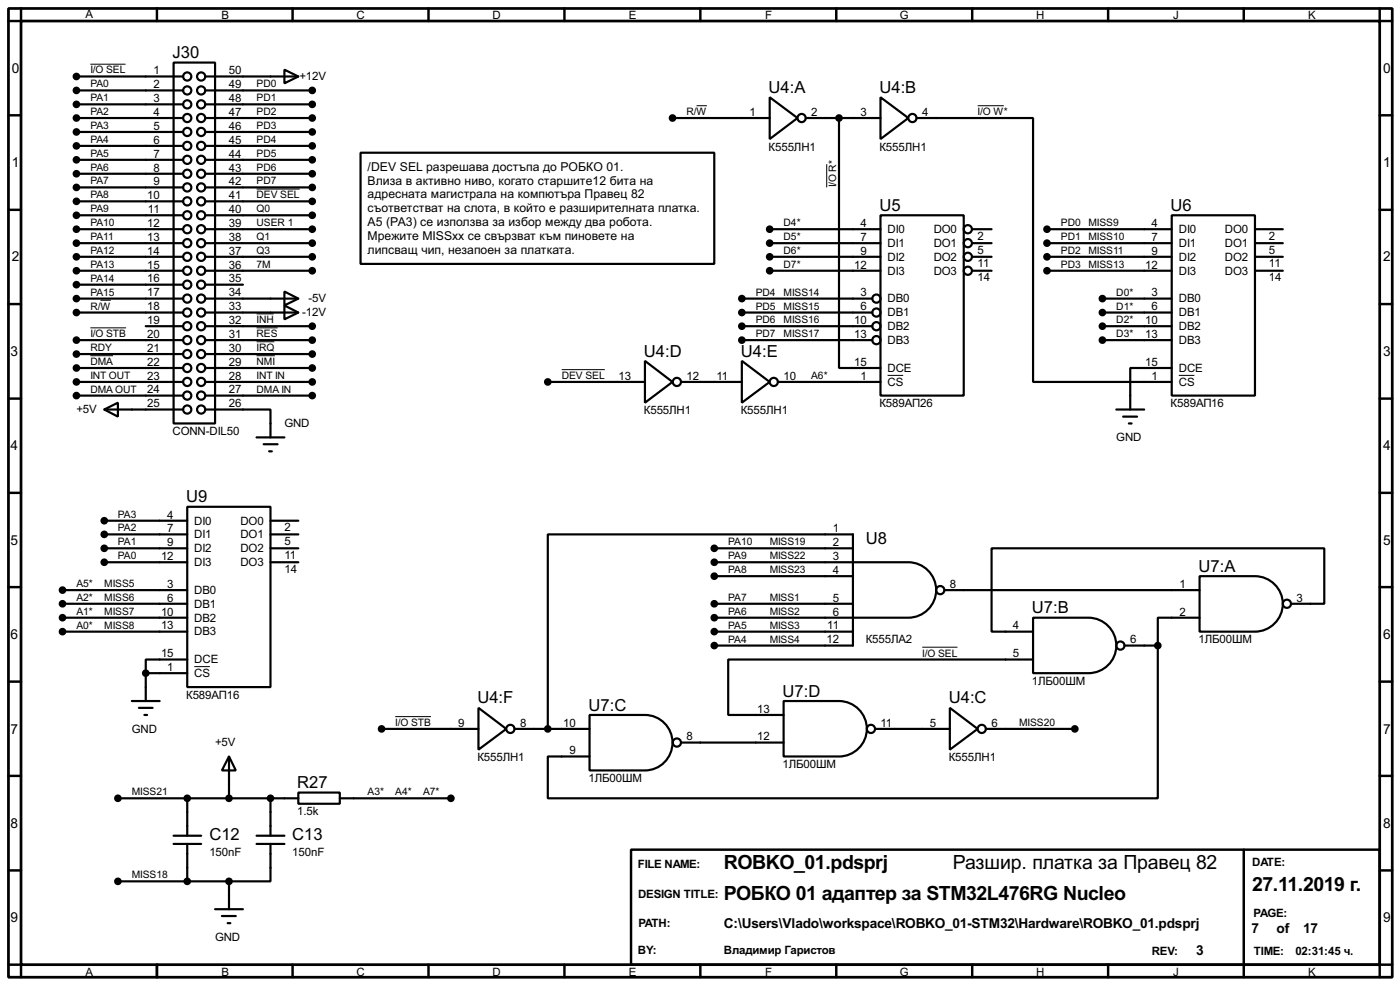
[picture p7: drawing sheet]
<svg xmlns="http://www.w3.org/2000/svg" width="256mm" height="180mm" viewBox="0 0 256 180" stroke-linecap="round" stroke-linejoin="round" font-family="sans-serif">
<path d="M1.6 1.6h253.5v177.3h-253.5zM3.9 3.9h248.9v172.7h-248.9z" fill="none" stroke="#000" stroke-width=".5"/>
<g fill="none" stroke="#000" stroke-width=".45">
<path d="M3.9 1.6v2.3h-2.3M28.8 1.6v2.3M53.6 1.6v2.3M78.5 1.6v2.3M103.4 1.6v2.3M128.3 1.6v2.3M153.2 1.6v2.3M178.1 1.6v2.3M203 1.6v2.3M227.9 1.6v2.3M252.8 1.6v2.3h2.3M1.6 21.1h2.3"/>
<path d="M1.6 38.4h2.3M252.8 21.1h2.3M252.8 38.4h2.3M1.6 55.7h2.3M252.8 55.7h2.3M1.6 73h2.3M252.8 73h2.3M1.6 90.2h2.3M252.8 90.2h2.3M1.6 107.5h2.3M252.8 107.5h2.3M1.6 124.8h2.3"/>
<path d="M252.8 124.8h2.3M1.6 142h2.3M1.6 159.3h2.3M115.6 155.5h137.2v21.1h-137.2zM227.9 155.5v23.4M252.8 142h2.3M252.8 159.3h2.3M1.6 176.6h2.3v2.3M28.8 176.6v2.3M53.6 176.6v2.3M78.5 176.6v2.3M103.4 176.6v2.3"/>
<path d="M128.3 176.6v2.3M153.2 176.6v2.3M178.1 176.6v2.3M203 176.6v2.3M255.1 176.6h-2.3v2.3"/>
</g>
<g fill="none" stroke="#000" stroke-width=".4">
<path d="M14 14h19.6M14 16.6h19.6M14 19.1h19.6M31.8 11.5h7.6v66h-7.6zM37.6 14h17.1M37.6 16.6h19.6M37.6 19.1h19.6M52.1 12.8l2.6 1.2-2.6 1.3zM141 17.8l5.1 3.8-5.1 3.9zM161.3 17.8l5.1 3.8-5.1 3.9zM14 21.6h19.6M14 24.2h19.6"/>
<path d="M14 26.7h19.6M14 29.3h19.6M14 31.8h19.6M14 34.3h19.6M14 36.9h19.6M14 39.4h19.6M37.6 21.6h19.6M37.6 24.2h19.6M37.6 26.7h19.6M37.6 29.3h19.6M37.6 31.8h19.6M37.6 34.3h19.6"/>
<path d="M37.6 36.9h19.6M37.6 39.4h19.6M66.1 28h64.8v20.3h-64.8zM123.2 21.6h17.8M147.6 21.6h13.7M153.7 21.6v45.8h7.6M161.3 39.4h15.3v33h-15.3zM167.9 21.6h21.4v48.3h25.4M214.7 39.4h15.2v33h-15.2zM14 42h19.6M14 44.5h19.6M14 47h19.6"/>
<path d="M14 49.6h19.6M14 52.1h19.6M14 54.7h19.6M14 57.2h19.6M26.7 59.7h6.9M37.6 42h19.6M37.6 44.5h19.6M37.6 47h19.6M37.6 49.6h19.6M37.6 52.1h6.9M37.6 54.7h17.1M37.6 57.2h17.1"/>
<path d="M37.6 59.7h19.6M52.1 55.9l2.6 1.3-2.6 1.3zM52.1 53.4l2.6 1.3-2.6 1.2zM135.9 54.7h23.9M135.9 57.2h23.9M135.9 59.7h23.9M141 42h20.3M141 44.5h20.3M141 47h20.3M141 49.6h20.3M178.1 42h3.6M178.1 44.5h3.6"/>
<path d="M178.1 47h3.6M178.1 49.6h3.6M191.8 42h22.9M191.8 44.5h22.9M191.8 47h22.9M191.8 49.6h22.9M202 54.7h12.7M202 57.2h12.7M202 59.7h12.7M229.9 42h5.1M229.9 44.5h5.1M229.9 47h5.1"/>
<path d="M229.9 49.6h5.1M14 62.3h19.6M14 64.8h19.6M14 67.4h19.6M14 69.9h19.6M14 72.4h19.6M19.1 75l2.5-1.3v2.6zM19.1 75h14.5M37.6 75h12v5.1M37.6 62.3h19.6M37.6 64.8h19.6M37.6 67.4h19.6"/>
<path d="M37.6 69.9h19.6M37.6 72.4h19.6M100.4 69.9h17.8M118.2 66.1l5 3.8-5 3.8zM124.8 69.9h11.1M135.9 66.1l5.1 3.8-5.1 3.8zM135.9 62.3h23.9M142.5 69.9h18.8M202 62.3h12.7M204.5 75h5.1M205.8 76.3h2.5M206.8 77.5h.5"/>
<path d="M214.7 67.4h-7.6v7.6M19.1 95.3h15.2M19.1 97.8h15.2M34.3 92.8h15.3v33h-15.3zM47 80.1h5.1M48.3 81.3h2.6M49.3 82.6h.5M49.6 95.3h5.1M49.6 97.8h5.1M11.5 108h22.8M11.5 110.5h22.8M11.5 113.1h22.8"/>
<path d="M11.5 115.6h22.8M19.1 100.4h15.2M19.1 102.9h15.2M49.6 100.4h5.1M49.6 102.9h5.1M130.9 102.9h25.4v-5.1h-55.9v35.6M130.9 113.1h25.4v5.1h-25.4M130.9 100.4h25.4M130.9 105.5h25.4M130.9 110.5h25.4M130.9 115.6h25.4M156.3 102.9h10.1a5.1 5.1 0 0 1 5.1 5.1 5.1 5.1 0 0 1-5.1 5.1h-10.1z"/>
<path d="M173 108h46.8M189.3 113.1h10.1a5.1 5.1 0 0 1 5.1 5 5.1 5.1 0 0 1-5.1 5.1h-10.1zM206 118.2h6.1M212.1 118.2v27.9h-111.7v-7.6h7.6M219.8 105.5h10.1a5.1 5.1 0 0 1 5.1 5 5.1 5.1 0 0 1-5.1 5.1h-10.1zM219.8 113.1h-7.7v5.1M236.5 110.5h6.1v-10.1h-60.9v15.2h7.6M24.2 128.3h5.1M25.5 129.6h2.5M26.5 130.9h.5M26.7 123.2h7.6M26.7 123.2v5.1"/>
<path d="M34.3 120.7h-7.6v2.5M42 138.5l1.2 2.5h-2.5zM42 138.5v7.6M69.9 133.4h17.8M87.7 129.6l5.1 3.8-5.1 3.8zM94.3 133.4h13.7M108 130.9h10.2a5.1 5.1 0 0 1 5 5 5.1 5.1 0 0 1-5 5.1h-10.2zM124.8 135.9h18.8M143.6 128.3h10.1a5.1 5.1 0 0 1 5.1 5.1 5.1 5.1 0 0 1-5.1 5.1h-10.1zM160.3 133.4h13.7M174 129.6l5.1 3.8-5.1 3.8zM180.6 133.4h16.3"/>
<path d="M189.3 120.7h-55.9v10.2h10.2M21.6 146.1h33.1M31.8 154.5h5.1M31.8 153h5.1M34.3 146.1v6.9M34.3 154.5v6.8M47 154.5h5.1M47 153h5.1M49.6 154.5v6.8h-7.6M49.6 146.1v6.9M54.7 145.1h7.6v2h-7.6zM62.3 146.1h20.3"/>
<path d="M21.6 161.3h20.4M39.4 166.4h5.1M40.7 167.7h2.5M41.7 169h.5M42 161.3v5.1"/>
<circle cx="34.3" cy="19.1" r=".75"/>
<circle cx="34.3" cy="14" r=".75"/>
<circle cx="34.3" cy="16.6" r=".75"/>
<circle cx="36.8" cy="16.6" r=".75"/>
<circle cx="36.8" cy="19.1" r=".75"/>
<circle cx="36.8" cy="14" r=".75"/>
<circle cx="34.3" cy="29.3" r=".75"/>
<circle cx="34.3" cy="31.8" r=".75"/>
<circle cx="34.3" cy="39.4" r=".75"/>
<circle cx="34.3" cy="26.7" r=".75"/>
<circle cx="34.3" cy="34.3" r=".75"/>
<circle cx="34.3" cy="36.9" r=".75"/>
<circle cx="34.3" cy="24.2" r=".75"/>
<circle cx="34.3" cy="21.6" r=".75"/>
<circle cx="36.8" cy="29.3" r=".75"/>
<circle cx="36.8" cy="26.7" r=".75"/>
<circle cx="36.8" cy="31.8" r=".75"/>
<circle cx="36.8" cy="34.3" r=".75"/>
<circle cx="36.8" cy="36.9" r=".75"/>
<circle cx="36.8" cy="39.4" r=".75"/>
<circle cx="36.8" cy="24.2" r=".75"/>
<circle cx="36.8" cy="21.6" r=".75"/>
<circle cx="146.8" cy="21.6" r=".75"/>
<circle cx="167.1" cy="21.6" r=".75"/>
<circle cx="34.3" cy="54.7" r=".75"/>
<circle cx="34.3" cy="52.1" r=".75"/>
<circle cx="34.3" cy="57.2" r=".75"/>
<circle cx="34.3" cy="59.7" r=".75"/>
<circle cx="34.3" cy="49.6" r=".75"/>
<circle cx="34.3" cy="47" r=".75"/>
<circle cx="34.3" cy="42" r=".75"/>
<circle cx="34.3" cy="44.5" r=".75"/>
<circle cx="36.8" cy="52.1" r=".75"/>
<circle cx="36.8" cy="57.2" r=".75"/>
<circle cx="36.8" cy="59.7" r=".75"/>
<circle cx="36.8" cy="54.7" r=".75"/>
<circle cx="36.8" cy="42" r=".75"/>
<circle cx="36.8" cy="49.6" r=".75"/>
<circle cx="36.8" cy="44.5" r=".75"/>
<circle cx="36.8" cy="47" r=".75"/>
<circle cx="160.5" cy="59.7" r=".75"/>
<circle cx="160.5" cy="54.7" r=".75"/>
<circle cx="160.5" cy="57.2" r=".75"/>
<circle cx="177.3" cy="49.6" r=".75"/>
<circle cx="177.3" cy="42" r=".75"/>
<circle cx="177.3" cy="47" r=".75"/>
<circle cx="177.3" cy="44.5" r=".75"/>
<circle cx="34.3" cy="72.4" r=".75"/>
<circle cx="34.3" cy="75" r=".75"/>
<circle cx="34.3" cy="67.4" r=".75"/>
<circle cx="34.3" cy="69.9" r=".75"/>
<circle cx="34.3" cy="64.8" r=".75"/>
<circle cx="34.3" cy="62.3" r=".75"/>
<circle cx="36.8" cy="67.4" r=".75"/>
<circle cx="36.8" cy="72.4" r=".75"/>
<circle cx="36.8" cy="62.3" r=".75"/>
<circle cx="36.8" cy="64.8" r=".75"/>
<circle cx="36.8" cy="69.9" r=".75"/>
<circle cx="36.8" cy="75" r=".75"/>
<circle cx="124" cy="69.9" r=".75"/>
<circle cx="141.7" cy="69.9" r=".75"/>
<circle cx="160.5" cy="62.3" r=".75"/>
<circle cx="172.2" cy="108" r=".75"/>
<circle cx="205.2" cy="118.2" r=".75"/>
<circle cx="235.7" cy="110.5" r=".75"/>
<circle cx="93.5" cy="133.4" r=".75"/>
<circle cx="124" cy="135.9" r=".75"/>
<circle cx="159.5" cy="133.4" r=".75"/>
<circle cx="179.8" cy="133.4" r=".75"/>
</g>
<g fill="none" stroke="#000" stroke-width=".18">
<path d="M16.6 11.8h6.4M127.6 19.4h1.9M179.1 19.4h4.8M47 34.6h7.9M151.5 30.1v4.2M18.4 55h1.9M47 57.5h3.2M16.6 60h6.5M16.6 65.1h4.1M47 60h3.9M47 65.1h3.4M47 62.6h3.3"/>
<path d="M102.9 67.7h7.9M162.6 68.7h2.9M216 68.7h2.8M169 118.5h6.4M35.6 122h2.9M72.4 131.2h6.6"/>
</g>
<g fill="#000" stroke="#000" stroke-width=".4">
<circle cx="14" cy="19.1" r=".5"/>
<circle cx="14" cy="14" r=".5"/>
<circle cx="14" cy="16.6" r=".5"/>
<circle cx="57.2" cy="16.6" r=".5"/>
<circle cx="57.2" cy="19.1" r=".5"/>
<circle cx="14" cy="21.6" r=".5"/>
<circle cx="14" cy="24.2" r=".5"/>
<circle cx="14" cy="36.9" r=".5"/>
<circle cx="14" cy="29.3" r=".5"/>
<circle cx="14" cy="26.7" r=".5"/>
<circle cx="14" cy="31.8" r=".5"/>
<circle cx="14" cy="39.4" r=".5"/>
<circle cx="14" cy="34.3" r=".5"/>
<circle cx="57.2" cy="24.2" r=".5"/>
<circle cx="57.2" cy="21.6" r=".5"/>
<circle cx="57.2" cy="29.3" r=".5"/>
<circle cx="57.2" cy="31.8" r=".5"/>
<circle cx="57.2" cy="36.9" r=".5"/>
<circle cx="57.2" cy="26.7" r=".5"/>
<circle cx="57.2" cy="39.4" r=".5"/>
<circle cx="57.2" cy="34.3" r=".5"/>
<circle cx="123.2" cy="21.6" r=".5"/>
<circle cx="153.7" cy="21.6" r=".5"/>
<circle cx="14" cy="57.2" r=".5"/>
<circle cx="14" cy="49.6" r=".5"/>
<circle cx="14" cy="47" r=".5"/>
<circle cx="14" cy="52.1" r=".5"/>
<circle cx="14" cy="54.7" r=".5"/>
<circle cx="14" cy="42" r=".5"/>
<circle cx="14" cy="44.5" r=".5"/>
<circle cx="57.2" cy="44.5" r=".5"/>
<circle cx="57.2" cy="49.6" r=".5"/>
<circle cx="57.2" cy="47" r=".5"/>
<circle cx="57.2" cy="59.7" r=".5"/>
<circle cx="57.2" cy="42" r=".5"/>
<circle cx="135.9" cy="57.2" r=".5"/>
<circle cx="135.9" cy="54.7" r=".5"/>
<circle cx="135.9" cy="59.7" r=".5"/>
<circle cx="141" cy="42" r=".5"/>
<circle cx="141" cy="44.5" r=".5"/>
<circle cx="141" cy="49.6" r=".5"/>
<circle cx="141" cy="47" r=".5"/>
<circle cx="191.8" cy="42" r=".5"/>
<circle cx="191.8" cy="44.5" r=".5"/>
<circle cx="191.8" cy="47" r=".5"/>
<circle cx="191.8" cy="49.6" r=".5"/>
<circle cx="201.9" cy="54.7" r=".5"/>
<circle cx="201.9" cy="59.7" r=".5"/>
<circle cx="201.9" cy="57.2" r=".5"/>
<circle cx="14" cy="62.3" r=".5"/>
<circle cx="14" cy="67.4" r=".5"/>
<circle cx="14" cy="69.9" r=".5"/>
<circle cx="14" cy="64.8" r=".5"/>
<circle cx="14" cy="72.4" r=".5"/>
<circle cx="57.2" cy="64.8" r=".5"/>
<circle cx="57.2" cy="67.4" r=".5"/>
<circle cx="57.2" cy="69.9" r=".5"/>
<circle cx="57.2" cy="62.3" r=".5"/>
<circle cx="57.2" cy="72.4" r=".5"/>
<circle cx="100.3" cy="69.9" r=".5"/>
<circle cx="135.9" cy="62.3" r=".5"/>
<circle cx="201.9" cy="62.3" r=".5"/>
<circle cx="19.1" cy="95.3" r=".5"/>
<circle cx="19.1" cy="97.8" r=".5"/>
<circle cx="11.4" cy="115.6" r=".5"/>
<circle cx="11.4" cy="110.5" r=".5"/>
<circle cx="11.4" cy="113.1" r=".5"/>
<circle cx="11.4" cy="108" r=".5"/>
<circle cx="19.1" cy="102.9" r=".5"/>
<circle cx="19.1" cy="100.4" r=".5"/>
<circle cx="130.8" cy="115.6" r=".5"/>
<circle cx="130.8" cy="118.2" r=".5"/>
<circle cx="130.8" cy="102.9" r=".5"/>
<circle cx="130.8" cy="110.5" r=".5"/>
<circle cx="130.8" cy="113.1" r=".5"/>
<circle cx="130.8" cy="105.5" r=".5"/>
<circle cx="130.8" cy="100.4" r=".5"/>
<circle cx="212.1" cy="118.2" r=".5"/>
<circle cx="26.7" cy="123.2" r=".5"/>
<circle cx="69.9" cy="133.4" r=".5"/>
<circle cx="100.3" cy="133.4" r=".5"/>
<circle cx="196.9" cy="133.4" r=".5"/>
<circle cx="21.6" cy="146.1" r=".5"/>
<circle cx="34.3" cy="146.1" r=".5"/>
<circle cx="41.9" cy="146.1" r=".5"/>
<circle cx="49.5" cy="146.1" r=".5"/>
<circle cx="82.6" cy="146.1" r=".5"/>
<circle cx="21.6" cy="161.3" r=".5"/>
<circle cx="34.3" cy="161.3" r=".5"/>
<circle cx="41.9" cy="161.3" r=".5"/>
</g>
<g font-size="4">
<text x="132.6" y="159.1">ROBKO_01.pdsprj</text>
<text x="174.6" y="159.1">Разшир. платка за Правец 82</text>
<text x="132.6" y="164.8">РОБКО 01 адаптер за STM32L476RG Nucleo</text>
<text x="229.4" y="163.1">27.11.2019 г.</text>
</g>
<g font-size="3.4">
<text x="31.6" y="10.6">J30</text>
<text x="140.8" y="17">U4:A</text>
<text x="161.1" y="17">U4:B</text>
<text x="161.1" y="38.6">U5</text>
<text x="214.5" y="38.6">U6</text>
<text x="118" y="65.3">U4:D</text>
<text x="135.7" y="65.3">U4:E</text>
<text x="34.1" y="92">U9</text>
<text x="158.6" y="99.6">U8</text>
<text x="219.6" y="104.7">U7:A</text>
<text x="189.1" y="112.3">U7:B</text>
<text x="87.5" y="128.8">U4:F</text>
<text x="107.8" y="130.1">U7:C</text>
<text x="143.4" y="127.5">U7:D</text>
<text x="173.8" y="128.8">U4:C</text>
<text x="54.5" y="144.3">R27</text>
<text x="38.4" y="153.7">C12</text>
<text x="53.6" y="153.7">C13</text>
</g>
<g font-size="2.8">
<text x="2.2" y="13.4">0</text>
<text x="253.4" y="13.4">0</text>
<text x="2.2" y="30.6">1</text>
<text x="253.4" y="30.6">1</text>
<text x="2.2" y="47.9">2</text>
<text x="253.4" y="47.9">2</text>
<text x="1.9" y="65.2">3</text>
<text x="253.4" y="65.2">3</text>
<text x="1.9" y="82.4">4</text>
<text x="253.4" y="82.4">4</text>
<text x="1.9" y="99.7">5</text>
<text x="253.4" y="99.7">5</text>
<text x="1.9" y="117">6</text>
<text x="253.4" y="117">6</text>
<text x="1.9" y="134.3">7</text>
<text x="253.4" y="134.3">7</text>
<text x="1.9" y="151.5">8</text>
<text x="253.4" y="151.5">8</text>
<text x="1.9" y="168.8">9</text>
<text x="132.6" y="169.8">C:\Users\Vlado\workspace\ROBKO_01-STM32\Hardware\ROBKO_01.pdsprj</text>
<text x="229.3" y="170.8">7</text>
<text x="233.9" y="170.8">of</text>
<text x="238.7" y="170.8">17</text>
<text x="253.4" y="168.8">9</text>
<text x="219.1" y="174.9">3</text>
</g>
<g font-size="2.5">
<text x="67.4" y="31.2">/DEV SEL разрешава достъпа до РОБКО 01.</text>
<text x="67.4" y="33.8">Влиза в активно ниво, когато старшите12 бита на</text>
<text x="67.4" y="36.3">адресната магистрала на компютъра Правец 82</text>
<text x="67.4" y="38.8">съответстват на слота, в който е разширителната платка.</text>
<text x="67.4" y="41.4">A5 (PA3) се използва за избор между два робота.</text>
<text x="67.4" y="43.9">Мрежите MISSxx се свързват към пиновете на</text>
<text x="67.4" y="46.5">липсващ чип, незапоен за платката.</text>
</g>
<g font-size="2.4">
<text x="15.7" y="3.2">A</text>
<text x="40.6" y="3.5">B</text>
<text x="65.3" y="3.5">C</text>
<text x="90.2" y="3.5">D</text>
<text x="115.2" y="3.5">E</text>
<text x="140.2" y="3.5">F</text>
<text x="164.9" y="3.5">G</text>
<text x="189.8" y="3.5">H</text>
<text x="214.9" y="3.5">J</text>
<text x="239.7" y="3.5">K</text>
<text x="28.1" y="13.6">1</text>
<text x="28.1" y="16.2">2</text>
<text x="42" y="13.6">50</text>
<text x="42" y="16.2">49</text>
<text x="54.9" y="14.7">+12V</text>
<text x="28.1" y="18.7">3</text>
<text x="28.1" y="21.2">4</text>
<text x="28.1" y="23.8">5</text>
<text x="42" y="18.7">48</text>
<text x="42" y="21.2">47</text>
<text x="42" y="23.8">46</text>
<text x="137.3" y="21.2">1</text>
<text x="148.6" y="21.2">2</text>
<text x="157.7" y="21.2">3</text>
<text x="169" y="21.2">4</text>
<text x="28.1" y="26.3">6</text>
<text x="28.1" y="28.9">7</text>
<text x="42" y="26.3">45</text>
<text x="42" y="28.9">44</text>
<text x="140.8" y="27.5">К555ЛН1</text>
<text x="161.1" y="27.5">К555ЛН1</text>
<text x="28.1" y="31.4">8</text>
<text x="28.1" y="33.9">9</text>
<text x="42" y="31.4">43</text>
<text x="42" y="33.9">42</text>
<text x="27" y="36.5">10</text>
<text x="27" y="41.6">12</text>
<text x="27.1" y="39">11</text>
<text x="42" y="36.5">41</text>
<text x="42" y="39">40</text>
<text x="42" y="41.6">39</text>
<text x="157.7" y="41.6">4</text>
<text x="211" y="41.6">4</text>
<text x="27" y="44.1">13</text>
<text x="27" y="46.6">14</text>
<text x="42" y="44.1">38</text>
<text x="42" y="46.6">37</text>
<text x="157.7" y="44.1">7</text>
<text x="157.7" y="46.6">9</text>
<text x="162.6" y="42.7">DI0</text>
<text x="162.6" y="45.2">DI1</text>
<text x="162.6" y="47.7">DI2</text>
<text x="171.1" y="42.7">DO0</text>
<text x="171.1" y="45.2">DO1</text>
<text x="171.1" y="47.7">DO2</text>
<text x="179.1" y="43.9">2</text>
<text x="179.1" y="46.4">5</text>
<text x="211" y="44.1">7</text>
<text x="211" y="46.6">9</text>
<text x="216" y="42.7">DI0</text>
<text x="216" y="45.2">DI1</text>
<text x="216" y="47.7">DI2</text>
<text x="224.4" y="42.7">DO0</text>
<text x="224.4" y="45.2">DO1</text>
<text x="224.4" y="47.7">DO2</text>
<text x="232.5" y="43.9">2</text>
<text x="232.5" y="46.4">5</text>
<text x="27" y="49.2">15</text>
<text x="27" y="51.7">16</text>
<text x="42" y="49.2">36</text>
<text x="42" y="51.7">35</text>
<text x="156.5" y="49.2">12</text>
<text x="162.6" y="50.3">DI3</text>
<text x="171.1" y="50.3">DO3</text>
<text x="179.1" y="48.9">11</text>
<text x="179.1" y="51.5">14</text>
<text x="209.8" y="49.2">12</text>
<text x="216" y="50.3">DI3</text>
<text x="224.4" y="50.3">DO3</text>
<text x="232.5" y="48.9">11</text>
<text x="232.5" y="51.5">14</text>
<text x="27" y="54.3">17</text>
<text x="27" y="56.8">18</text>
<text x="27" y="59.3">19</text>
<text x="42" y="54.3">34</text>
<text x="42" y="56.8">33</text>
<text x="42" y="59.3">32</text>
<text x="55.4" y="57.9">-12V</text>
<text x="56.5" y="55.4">-5V</text>
<text x="156.5" y="59.3">10</text>
<text x="157.7" y="54.3">3</text>
<text x="157.7" y="56.8">6</text>
<text x="162.6" y="55.4">DB0</text>
<text x="162.6" y="57.9">DB1</text>
<text x="209.8" y="59.3">10</text>
<text x="211" y="54.3">3</text>
<text x="211" y="56.8">6</text>
<text x="216" y="55.4">DB0</text>
<text x="216" y="57.9">DB1</text>
<text x="27" y="61.9">20</text>
<text x="27" y="64.4">21</text>
<text x="42" y="61.9">31</text>
<text x="42" y="64.4">30</text>
<text x="156.5" y="61.9">13</text>
<text x="162.6" y="60.4">DB2</text>
<text x="162.6" y="63">DB3</text>
<text x="209.8" y="61.9">13</text>
<text x="216" y="60.4">DB2</text>
<text x="216" y="63">DB3</text>
<text x="27" y="67">22</text>
<text x="27" y="69.5">23</text>
<text x="27" y="72">24</text>
<text x="42" y="67">29</text>
<text x="42" y="69.5">28</text>
<text x="42" y="72">27</text>
<text x="113.3" y="69.5">13</text>
<text x="125.8" y="69.5">12</text>
<text x="131.3" y="69.5">11</text>
<text x="143.6" y="69.5">10</text>
<text x="156.5" y="67">15</text>
<text x="157.7" y="69.5">1</text>
<text x="162.6" y="68.1">DCE</text>
<text x="162.6" y="70.6">CS</text>
<text x="209.8" y="67">15</text>
<text x="211" y="69.5">1</text>
<text x="216" y="68.1">DCE</text>
<text x="216" y="70.6">CS</text>
<text x="14" y="75.7">+5V</text>
<text x="27" y="74.6">25</text>
<text x="42" y="74.6">26</text>
<text x="118" y="75.8">К555ЛН1</text>
<text x="135.7" y="75.8">К555ЛН1</text>
<text x="161.1" y="74.5">К589АП26</text>
<text x="214.5" y="74.5">К589АП16</text>
<text x="31.6" y="79.6">CONN-DIL50</text>
<text x="52.1" y="78.2">GND</text>
<text x="204.5" y="80.8">GND</text>
<text x="30.7" y="94.9">4</text>
<text x="30.7" y="97.4">7</text>
<text x="30.7" y="100">9</text>
<text x="35.6" y="96">DI0</text>
<text x="35.6" y="98.5">DI1</text>
<text x="35.6" y="101.1">DI2</text>
<text x="44.1" y="96">DO0</text>
<text x="44.1" y="98.5">DO1</text>
<text x="44.1" y="101.1">DO2</text>
<text x="52.1" y="97.2">2</text>
<text x="52.1" y="99.7">5</text>
<text x="152.6" y="97.4">1</text>
<text x="152.6" y="100">2</text>
<text x="29.5" y="102.5">12</text>
<text x="30.7" y="107.6">3</text>
<text x="35.6" y="103.6">DI3</text>
<text x="44.1" y="103.6">DO3</text>
<text x="52.1" y="102.3">11</text>
<text x="52.1" y="104.8">14</text>
<text x="152.6" y="102.5">3</text>
<text x="152.6" y="105.1">4</text>
<text x="174" y="107.6">8</text>
<text x="216.1" y="107.6">1</text>
<text x="29.5" y="112.7">10</text>
<text x="30.7" y="110.1">6</text>
<text x="35.6" y="108.7">DB0</text>
<text x="35.6" y="111.2">DB1</text>
<text x="35.6" y="113.8">DB2</text>
<text x="152.6" y="110.1">5</text>
<text x="152.6" y="112.7">6</text>
<text x="216.1" y="112.7">2</text>
<text x="237.5" y="110.1">3</text>
<text x="29.5" y="115.2">13</text>
<text x="35.6" y="116.3">DB3</text>
<text x="151.4" y="117.8">12</text>
<text x="151.6" y="115.2">11</text>
<text x="158.6" y="117.7">К555ЛА2</text>
<text x="185.6" y="115.2">4</text>
<text x="207.1" y="117.8">6</text>
<text x="219.6" y="117.7">1ЛБ00ШМ</text>
<text x="29.5" y="120.3">15</text>
<text x="30.7" y="122.8">1</text>
<text x="35.6" y="121.4">DCE</text>
<text x="35.6" y="123.9">CS</text>
<text x="185.6" y="120.3">5</text>
<text x="189.1" y="125.3">1ЛБ00ШМ</text>
<text x="34.1" y="127.9">К589АП16</text>
<text x="138.7" y="130.5">13</text>
<text x="24.2" y="134.1">GND</text>
<text x="39.4" y="136.6">+5V</text>
<text x="84" y="133">9</text>
<text x="95.3" y="133">8</text>
<text x="103.2" y="133">10</text>
<text x="125.8" y="135.5">8</text>
<text x="138.7" y="135.5">12</text>
<text x="161.3" y="133">11</text>
<text x="170.4" y="133">5</text>
<text x="181.7" y="133">6</text>
<text x="87.5" y="139.3">К555ЛН1</text>
<text x="104.3" y="138.1">9</text>
<text x="107.8" y="143.1">1ЛБ00ШМ</text>
<text x="143.4" y="140.6">1ЛБ00ШМ</text>
<text x="173.8" y="139.3">К555ЛН1</text>
<text x="54.5" y="149.2">1.5k</text>
<text x="38.4" y="156.7">150nF</text>
<text x="53.6" y="156.7">150nF</text>
<text x="116.9" y="158.9">FILE NAME:</text>
<text x="229.4" y="158.4">DATE:</text>
<text x="116.9" y="164.3">DESIGN TITLE:</text>
<text x="229.7" y="167.8">PAGE:</text>
<text x="39.4" y="172.2">GND</text>
<text x="117" y="169.7">PATH:</text>
<text x="15.7" y="178.6">A</text>
<text x="40.6" y="178.6">B</text>
<text x="65.3" y="178.6">C</text>
<text x="90.2" y="178.6">D</text>
<text x="115.2" y="178.6">E</text>
<text x="116.9" y="174.7">BY:</text>
<text x="132.6" y="174.7">Владимир Гаристов</text>
<text x="140.2" y="178.6">F</text>
<text x="164.9" y="178.6">G</text>
<text x="189.8" y="178.6">H</text>
<text x="211" y="174.7">REV:</text>
<text x="214.9" y="178.6">J</text>
<text x="229.7" y="174.7">TIME:</text>
<text x="237.3" y="174.7">02:31:45 ч.</text>
<text x="239.7" y="178.6">K</text>
</g>
<g font-size="2.1">
<text x="16.6" y="13.4">I/O SEL</text>
<text x="16.6" y="16">PA0</text>
<text x="47" y="16">PD0</text>
<text x="16.6" y="18.5">PA1</text>
<text x="16.6" y="21">PA2</text>
<text x="16.6" y="23.6">PA3</text>
<text x="47" y="18.5">PD1</text>
<text x="47" y="21">PD2</text>
<text x="47" y="23.6">PD3</text>
<text x="125.8" y="21">R/W</text>
<text x="179.1" y="21">I/O W*</text>
<text x="16.6" y="26.1">PA4</text>
<text x="16.6" y="28.7">PA5</text>
<text x="47" y="26.1">PD4</text>
<text x="47" y="28.7">PD5</text>
<text x="16.6" y="31.2">PA6</text>
<text x="16.6" y="33.8">PA7</text>
<text x="47" y="31.2">PD6</text>
<text x="47" y="33.8">PD7</text>
<text x="153.1" y="34.3" transform="rotate(-90 153.1 34.3)">I/O R*</text>
<text x="16.6" y="36.3">PA8</text>
<text x="16.6" y="38.8">PA9</text>
<text x="16.6" y="41.4">PA10</text>
<text x="47" y="36.3">DEV SEL</text>
<text x="47" y="38.8">Q0</text>
<text x="47" y="41.4">USER 1</text>
<text x="143.6" y="41.4">D4*</text>
<text x="194.4" y="41.4">PD0 MISS9</text>
<text x="16.6" y="43.9">PA11</text>
<text x="16.6" y="46.5">PA12</text>
<text x="47" y="43.9">Q1</text>
<text x="47" y="46.5">Q3</text>
<text x="143.6" y="43.9">D5*</text>
<text x="143.6" y="46.5">D6*</text>
<text x="194.4" y="43.9">PD1 MISS10</text>
<text x="194.4" y="46.5">PD2 MISS11</text>
<text x="16.6" y="49">PA13</text>
<text x="16.6" y="51.5">PA14</text>
<text x="47" y="49">7M</text>
<text x="143.6" y="49">D7*</text>
<text x="194.4" y="49">PD3 MISS13</text>
<text x="16.6" y="54.1">PA15</text>
<text x="16.6" y="56.7">R/W</text>
<text x="47" y="59.2">INH</text>
<text x="138.5" y="54.1">PD4 MISS14</text>
<text x="138.5" y="56.7">PD5 MISS15</text>
<text x="138.5" y="59.2">PD6 MISS16</text>
<text x="204.5" y="54.1">D0*</text>
<text x="204.5" y="56.7">D1*</text>
<text x="204.5" y="59.2">D2*</text>
<text x="16.6" y="61.7">I/O STB</text>
<text x="16.6" y="64.2">RDY</text>
<text x="47" y="61.7">RES</text>
<text x="47" y="64.2">IRQ</text>
<text x="138.5" y="61.7">PD7 MISS17</text>
<text x="204.5" y="61.7">D3*</text>
<text x="16.6" y="66.8">DMA</text>
<text x="16.6" y="69.4">INT OUT</text>
<text x="16.6" y="71.9">DMA OUT</text>
<text x="47" y="66.8">NMI</text>
<text x="47" y="69.4">INT IN</text>
<text x="47" y="71.9">DMA IN</text>
<text x="102.9" y="69.4">DEV SEL</text>
<text x="148.6" y="69.4">A6*</text>
<text x="21.6" y="94.8">PA3</text>
<text x="21.6" y="97.3">PA2</text>
<text x="21.6" y="99.8">PA1</text>
<text x="133.4" y="99.8">PA10</text>
<text x="141" y="99.8">MISS19</text>
<text x="14" y="107.5">A5*</text>
<text x="19.1" y="107.5">MISS5</text>
<text x="21.6" y="102.4">PA0</text>
<text x="133.4" y="102.4">PA9</text>
<text x="133.4" y="104.9">PA8</text>
<text x="141" y="102.4">MISS22</text>
<text x="141" y="104.9">MISS23</text>
<text x="14" y="110">A2*</text>
<text x="14" y="112.5">A1*</text>
<text x="19.1" y="110">MISS6</text>
<text x="19.1" y="112.5">MISS7</text>
<text x="133.4" y="110">PA7</text>
<text x="133.4" y="112.5">PA6</text>
<text x="141" y="110">MISS1</text>
<text x="141" y="112.5">MISS2</text>
<text x="14" y="115.1">A0*</text>
<text x="19.1" y="115.1">MISS8</text>
<text x="133.4" y="115.1">PA5</text>
<text x="133.4" y="117.6">PA4</text>
<text x="141" y="115.1">MISS3</text>
<text x="141" y="117.6">MISS4</text>
<text x="169" y="120.2">I/O SEL</text>
<text x="72.4" y="132.9">I/O STB</text>
<text x="186.7" y="132.9">MISS20</text>
<text x="24.2" y="145.6">MISS21</text>
<text x="67.4" y="145.6">A3*</text>
<text x="72.4" y="145.6">A4*</text>
<text x="77.5" y="145.6">A7*</text>
<text x="24.2" y="160.8">MISS18</text>
</g>
</svg>
